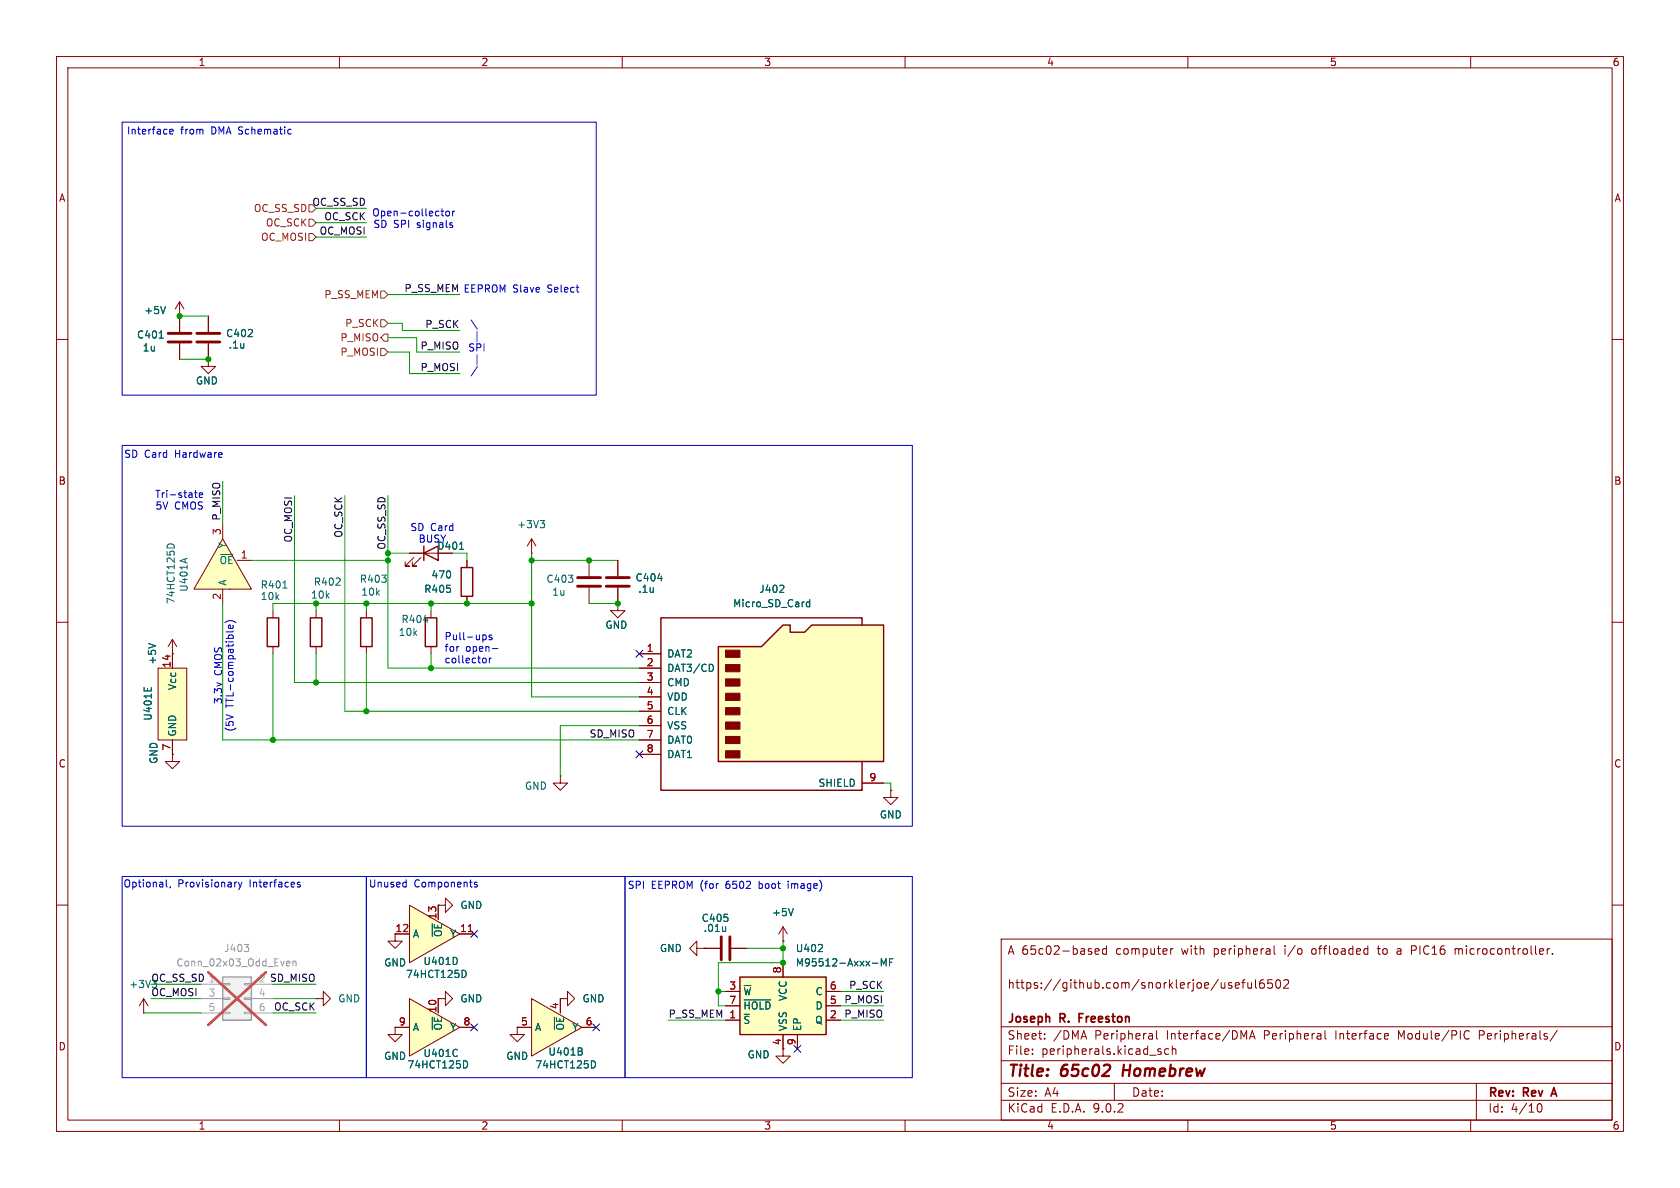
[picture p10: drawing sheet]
<svg xmlns="http://www.w3.org/2000/svg" width="297mm" height="210mm" viewBox="0 0 297 210" stroke-linecap="round" stroke-linejoin="round" font-family="sans-serif">
<g fill="none" stroke="#840000" stroke-width=".18">
<path d="M10 10h277v190h-277zM12 12h273v186h-273zM60 10v2M110 10v2M160 10v2M210 10v2M260 10v2M10 60h2M285 60h2M10 110h2M285 110h2M10 160h2"/>
<path d="M177 166h108v32h-108zM193.6 168.2l.7-.1-.1-.3-.4-.1-.2 .2 .1 .7h.5M195.6 167.8l-.4-.1-.3 .3v.4l.1 .2h.6M195.6 167.2v1.5M207 167.7v1M207.4 167.7l-.3 .1-.1 .2M217.7 173.8l-.3-.1-.2 .2v.2l.5 .2v.3h-.5M218.4 174.2l.7-.1-.1-.3-.4-.1-.2 .2 .1 .7h.5M219.5 173.7h.6M220.1 173.2l-.4 .2v1.3M220.6 173.7l.1 .9 .3 .1 .2-.1M221.2 173.7v1"/>
<path d="M222 173.2v1.3l.2 .2M223.4 173.2a.59 .59 0 0 0-.7 .6v.6l.1 .2 .4 .1 .3-.1v-.5l-.1-.3h-.4l-.3 .3M224.9 173.2h-.7l-.1 .7 .2-.1h.5l.2 .3-.1 .5-.2 .1-.6-.1M225.2 167.2v1.3l.3 .2M225.7 173.3l.2-.1a.81 .81 0 0 1 .6 .6 .81 .81 0 0 1-.3 .8l-.2 .1a.81 .81 0 0 1-.3-1.4zM227 173.3l.5-.1 .2 .1 .1 .3-.9 1.1h.9M241.4 167.7l.4 .1M241.8 168.6l-.4 .1M241.8 167.2v1.5M243.5 167.7h.5M247.5 167.7l-.5 .1M247.5 168.1h-.3a.29 .29 0 0 0-.2 .3 .29 .29 0 0 0 .2 .3h.3"/>
<path d="M249.5 167.2h.6M249.5 168h.6M257.2 167.7v1M257.8 167.8l-.3-.1-.3 .1M273.5 167.7v1M274 167.7l-.3 .1-.2 .2M274.5 168.6v.1M285 160h2M60 198v2M110 198v2M160 198v2M177 194.5h108"/>
<path d="M177 191.5h108M177 187.5h108M177 181.5h108M182.5 186.3v.1M182.5 185.5v.1M184.7 183.6v.1M184.7 182.8v.1M197 191.5v3M203.7 182.8v.9M203.7 183.6l-.1 .1M203.7 183.1h-.1M204.5 182.2v1.3l.2 .2"/>
<path d="M204.7 185.8l.5 .2 .1 .1-.1 .2-.4 .1M204.7 185.5h.5M206.6 185.5l-.4-.1-.3 .3v.4l.1 .2h.6M207.2 185.5l.3-.1 .3 .1 .1 .9M207.2 184.9v1.5M210 198v2M220.9 183.7l.5-1.5 .5 1.5M221 183.3h.7M234.2 182.2v1.3l.3 .2M245.2 182.7l.3 .4-.8 .1M245.4 183.6l-.2 .1M259.1 182.3l.4-.1 .2 .1"/>
<path d="M259.7 183.6l-.2 .1-.4-.1M260 198v2M261 191.5v6.5M261.5 183h.6M262.1 182.2h-.6v1.5M271.7 195.7l.2-.5 .2-.1a.81 .81 0 0 1 .6 .6 .81 .81 0 0 1-.3 .8h-.4l-.3-.5M275.3 182.1l-1.3 2"/>
</g>
<path d="M190.8 179.9h.5M191.5 179.2h-.7v1.5M274.3 193.4h.8M274.7 192.3l-.5 1.5" fill="none" stroke="#840000" stroke-width=".3"/>
<path d="M198.7 188.2l-.3 2" fill="none" stroke="#840000" stroke-width=".4"/>
<path d="M130.8 172.7h15.2v10.2h-15.2z" fill="#ffffc2"/>
<path d="M47.2 109.2h2.1v5.1h-2.1zM54.9 109.2h2v5.1h-2zM130.8 172.7h15.2v10.2h-15.2z" fill="none" stroke="#840000" stroke-width=".25"/>
<g fill="none" stroke="#840000" stroke-width=".18">
<path d="M48.3 108v1.2M48.3 114.3v1.3M55.9 108v1.2M55.9 114.3v1.3M128.3 175.3h2.5M128.3 177.8h2.5M138.4 170.2v2.5M146 175.3h2.6M146 177.8h2.6M91.4 181.6v1.3h1.3l-1.3 1.3-1.2-1.3h1.2M91.4 181.6h.1M128.3 180.3h2.5"/>
<path d="M138.4 182.9v2.5M141 182.9v2.5M146 180.3h2.6"/>
</g>
<path d="M50 104h.7M131.5 174.2h1.2M131.5 176.8h4.8M144.6 168.2h.8M145.3 167.1v.4M154.2 170.3h1M155.8 170.8v-1.3l.4 .9 .5-.9v1.3M157.3 170.1h.4M157.9 169.5h-.6v1.3" fill="none" stroke="#006464" stroke-width=".18"/>
<path d="M27.9 118.1h5.1v12.7h-5.1z" fill="#ffffc2"/>
<path d="M27.9 118.1h5.1v12.7h-5.1zM30.5 115.6v2.5M30.5 130.8v2.6" fill="none" stroke="#840000" stroke-width=".18"/>
<path d="M25.5 121.5v.6M26.7 121.5v.6" fill="none" stroke="#006464" stroke-width=".18"/>
<path d="M39.4 95.3l5 8.8h-10.1z" fill="#ffffc2"/>
<g fill="none" stroke="#840000" stroke-width=".18">
<path d="M39.4 95.3l5 8.8h-10.1zM39.4 92.7v2.6M41.9 99.1h2.5M104.1 99.1v2.8M39.4 104.1v2.6M64.8 108v1.2M64.8 114.3v1.3M76.2 108v1.2M76.2 114.3v1.3M104.1 103.9v2.8M30.5 133.4v1.2h1.2l-1.2 1.3-1.3-1.3h1.3M30.5 133.4h.1"/>
<path d="M99.1 137.2v1.2h1.2l-1.2 1.3-1.3-1.3h1.3M99.1 137.2h.1"/>
</g>
<path d="M29.5 96.6a.68 .68 0 0 1 .7-.5 .68 .68 0 0 1 .6 .5M33.1 98.7l-1.3 .4M74.9 109.6h.8" fill="none" stroke="#006464" stroke-width=".18"/>
<path d="M63.8 109.2h2v5.1h-2zM75.2 109.2h2v5.1h-2z" fill="none" stroke="#840000" stroke-width=".25"/>
<path d="M102.1 102.1h4.1M102.1 103.6h4.1" fill="none" stroke="#840000" stroke-width=".51"/>
<path d="M72.4 160l8.9 5.1-8.9 5.1z" fill="#ffffc2"/>
<path d="M72.4 160l8.9 5.1-8.9 5.1zM72.4 165.1h-2.6v1.3h1.3l-1.3 1.2-1.2-1.2h1.2M77.5 160v2.6M81.3 165.1h2.5" fill="none" stroke="#840000" stroke-width=".18"/>
<path d="M82.8 164.7h.7" fill="none" stroke="#a90000" stroke-width=".18"/>
<path d="M80.8 169.5v.7M82 171.5a.68 .68 0 0 1 .4 .7 .68 .68 0 0 1-.4 .6" fill="none" stroke="#006464" stroke-width=".18"/>
<path d="M94 176.5l8.9 5.1-8.9 5.1z" fill="#ffffc2"/>
<path d="M77.5 160h1.2v-1.2l1.3 1.2-1.3 1.3v-1.3M77.5 160h.1M77.5 176.5h1.2v-1.2l1.3 1.2-1.3 1.3v-1.3M77.5 176.5h.1M94 176.5l8.9 5.1-8.9 5.1zM99.1 176.5v2.6M69.8 181.6v1.3h1.3l-1.3 1.3-1.2-1.3h1.2M69.8 181.6h.1M91.4 181.6h2.6M102.9 181.6h2.5M138.4 185.4v1.3h1.3l-1.3 1.3-1.2-1.3h1.2" fill="none" stroke="#840000" stroke-width=".18"/>
<path d="M102.6 185.8l.3 .3v.3l-.2 .1M102.8 185.3l.1 .2-.1 .3M104.9 187.5a.68 .68 0 0 1 .4 .7 .68 .68 0 0 1-.4 .6" fill="none" stroke="#006464" stroke-width=".18"/>
<path d="M72.4 176.5l8.9 5.1-8.9 5.1z" fill="#ffffc2"/>
<g fill="none" stroke="#840000" stroke-width=".18">
<path d="M109.2 99.1v2.8M109.2 106.7v1.3h1.3l-1.3 1.2-1.3-1.2h1.3M109.2 106.7h.1M109.2 103.9v2.8M157.5 139.7v1.3h1.2l-1.2 1.2-1.3-1.2h1.3M157.5 139.7h.1M72.4 176.5l8.9 5.1-8.9 5.1zM77.5 176.5v2.6M123.2 167.6v-1.2l-1.3 1.2 1.3 1.3v-1.3h1.3M124.5 167.6h.1M124.5 167.6h2.8M129.3 167.6h2.8"/>
<path d="M138.4 166.4h.1M138.4 163.8l-.7 1.3M138.4 163.8l.8 1.3M138.4 163.8v2.6M69.8 181.6h2.6M81.3 181.6h2.5"/>
</g>
<path d="M116.3 102.3h.8M128.3 163.8v.9M128.3 164.5l-.1 .1M140.2 160.6l-.4 1.3M80.8 185.6h.1M80.9 186.6l-.1 .1M82.2 187.5a.68 .68 0 0 1 .5 .7 .68 .68 0 0 1-.5 .6" fill="none" stroke="#006464" stroke-width=".18"/>
<path d="M107.2 102.1h4.1M107.2 103.6h4.1M127.5 165.6v4.1M129 165.6v4.1" fill="none" stroke="#840000" stroke-width=".51"/>
<path d="M127 114.3h7.6l3.8-3.8h1.3v1.3h2.5l1.3-1.3h12.7v24.1h-29.2z" fill="#ffffc2"/>
<path d="M74.9 97.8l2.6-1.3v2.6zM74.9 96.5v2.6M81.5 100.3h2.1v5.1h-2.1zM127 114.3h7.6l3.8-3.8h1.3v1.3h2.5l1.3-1.3h12.7v24.1h-29.2zM152.4 110.5v-1.3h-35.6v30.5h35.6v-5.1" fill="none" stroke="#840000" stroke-width=".25"/>
<g fill="#840000" stroke="#840000" stroke-width=".18">
<path d="M128.3 114.9h2.5v1.3h-2.5z"/>
<path d="M128.3 117.5h2.5v1.2h-2.5z"/>
<path d="M128.3 120h2.5v1.3h-2.5z"/>
<path d="M128.3 122.6h2.5v1.2h-2.5z"/>
<path d="M128.3 125.1h2.5v1.3h-2.5z"/>
<path d="M128.3 127.6h2.5v1.3h-2.5z"/>
<path d="M128.3 130.2h2.5v1.2h-2.5z"/>
<path d="M128.3 132.7h2.5v1.3h-2.5z"/>
</g>
<g fill="none" stroke="#840000" stroke-width=".18">
<path d="M31.7 55.9h.1M31.7 53.3l-.7 1.3M31.7 53.3l.8 1.3M31.7 53.3v5.4M36.8 55.9v2.8M31.7 60.7v2.8M36.8 63.5v1.3h1.3l-1.3 1.2-1.2-1.2h1.2M36.8 63.5h.1M36.8 60.7v2.8M72.4 97.8h5.1M73.2 98.6l-1.6 1.5h.8h-.8v-.8M74.4 98.6l-1.5 1.5h.8h-.8v-.8"/>
<path d="M82.5 99.1v1.2M94 97.8h.1M94 95.3l-.8 1.2M94 95.3l.7 1.2M94 95.3v2.5M82.5 105.4v1.3M113 115.6h3.8M113 118.1h3.8M113 120.7h3.8M113 123.2h3.8M113 125.7h3.8M113 128.3h3.8"/>
<path d="M113 130.8h3.8M113 133.4h3.8M152.4 138.4h3.8M99.1 176.5h1.2v-1.2l1.3 1.2-1.3 1.3v-1.3M99.1 176.5h.1"/>
</g>
<path d="M28.2 59.8h.7M29.3 54.2l-.5 1.2M81.2 97.1h.8M95.5 92h.8l-.4 .5M96 92.5l.3 .2v.3l-.3 .3M125.9 117.5l.2 .5-.2 .6M138.5 103.5l.1 .2-.1 .3-.7 .7h.8M142.5 107l.3 .3 .3-.1M143.1 106v1.3M143.1 106.5l-.3-.1-.3 .3" fill="none" stroke="#006464" stroke-width=".18"/>
<path d="M29.7 58.9h4.1M34.8 58.9h4.1M29.7 60.5h4.1M34.8 60.5h4.1" fill="none" stroke="#840000" stroke-width=".51"/>
<path d="M39.4 172.7h5v7.6h-5z" fill="#f0f0f0"/>
<path d="M39.4 172.7h5v7.6h-5z" fill="none" stroke="#a1a1a1" stroke-width=".25"/>
<path d="M35.6 174h3.8M35.6 176.5h3.8M35.6 179.1h3.8M39.4 173.9h1.2v.2h-1.2zM39.4 176.4h1.2v.3h-1.2zM39.4 178.9h1.2v.3h-1.2zM43.2 173.9h1.2v.2h-1.2zM43.2 176.4h1.2v.3h-1.2zM43.2 178.9h1.2v.3h-1.2zM44.4 174h3.9M44.4 176.5h3.9M44.4 179.1h3.9" fill="none" stroke="#a1a1a1" stroke-width=".18"/>
<path d="M43.2 166.9h.8l-.5 .5M43.8 167.5l.2 .2-.2 .5M50.8 169.9l.4 .1 .1 .2-.7 .1M51.2 170.7l-.4 .1M51.8 170l.2-.1 .3 .1v.8M51.8 169.9v.9" fill="none" stroke="#989898" stroke-width=".18"/>
<path d="M36.8 171.9l10.2 9.3M47 171.9l-10.2 9.3" fill="none" stroke="#e12e31" stroke-width=".46"/>
<g fill="none" stroke="#840000" stroke-width=".18">
<path d="M31.7 55.9h.1M31.7 55.9v2.8M36.8 55.9v2.8M31.7 60.7v2.8M36.8 63.5h.1M36.8 60.7v2.8M72.4 97.8h2.5M82.5 99.1v1.2M109.2 99.1v2.8M30.5 115.6h.1M30.5 113l-.8 1.3M30.5 113l.7 1.3"/>
<path d="M30.5 113v5.1M82.5 105.4v1.3M109.2 106.7h.1M109.2 103.9v2.8M113 115.6h3.8M113 118.1h3.8M30.5 133.4h.1M30.5 130.8v2.6M113 120.7h3.8M113 123.2h3.8M113 125.7h3.8M113 128.3h3.8"/>
<path d="M113 130.8h3.8M113 133.4h3.8M152.4 138.4h3.8M157.5 139.7h.1M25.4 179.1h.1M25.4 176.5l-.8 1.3M25.4 176.5l.8 1.3M25.4 176.5v2.6M55.9 176.5h1.2v-1.2l1.3 1.2-1.3 1.3v-1.3M55.9 176.5h.1M69.8 165.1h2.6M77.5 160h.1"/>
<path d="M77.5 176.5h.1M77.5 160v2.6M77.5 176.5v2.6M81.3 165.1h2.5M99.1 176.5h.1M99.1 176.5v2.6M124.5 167.6h.1M124.5 167.6h2.8M128.3 175.3h2.5M128.3 177.8h2.5M129.3 167.6h2.8M138.4 166.4h.1"/>
<path d="M138.4 170.2v2.5M146 175.3h2.6M146 177.8h2.6M69.8 181.6h.1M69.8 181.6h2.6M81.3 181.6h2.5M91.4 181.6h.1M91.4 181.6h2.6M102.9 181.6h2.5M128.3 180.3h2.5M138.4 182.9v2.5M141 182.9v2.5"/>
<path d="M146 180.3h2.6"/>
</g>
<g fill="none" stroke="#006464" stroke-width=".18">
<path d="M28.2 59.8h.7M29.3 54.2l-.5 1.2M81.2 97.1h.8M26.2 113.7l1.3 .5M116.3 102.3h.8M125.9 117.5l.2 .5-.2 .6M138.5 103.5l.1 .2-.1 .3-.7 .7h.8M142.5 107l.3 .3 .3-.1M143.1 106v1.3M143.1 106.5l-.3-.1-.3 .3M25.5 121.5v.6M26.7 121.5v.6"/>
<path d="M80.8 169.5v.7M82 171.5a.68 .68 0 0 1 .4 .7 .68 .68 0 0 1-.4 .6M128.3 163.8v.9M128.3 164.5l-.1 .1M131.5 174.2h1.2M131.5 176.8h4.8M140.2 160.6l-.4 1.3M144.6 168.2h.8M145.3 167.1v.4M154.2 170.3h1M155.8 170.8v-1.3l.4 .9 .5-.9v1.3M157.3 170.1h.4"/>
<path d="M157.9 169.5h-.6v1.3M80.8 185.6h.1M80.9 186.6l-.1 .1M82.2 187.5a.68 .68 0 0 1 .5 .7 .68 .68 0 0 1-.5 .6M102.6 185.8l.3 .3v.3l-.2 .1M102.8 185.3l.1 .2-.1 .3M104.9 187.5a.68 .68 0 0 1 .4 .7 .68 .68 0 0 1-.4 .6"/>
</g>
<path d="M54.6 36.2h.6l.7 .6-.7 .7h-.6zM54.6 38.7h.6l.7 .7-.7 .6h-.6zM54.6 41.3h.6l.7 .6-.7 .6h-.6zM67.3 59.7l.6-.6h.7v1.2h-.7zM67.3 56.5h.6l.7 .7-.7 .6h-.6zM67.3 51.4h.6l.7 .7-.7 .6h-.6zM67.3 61.6h.6l.7 .6-.7 .7h-.6z" fill="none" stroke="#725600" stroke-width=".18"/>
<g fill="none" stroke="#009600" stroke-width=".18">
<path d="M55.9 36.8h8.9M55.9 39.4h8.9M31.7 55.9h5.1M55.9 41.9h8.9M68.6 59.7h5.1v2.5h7.6M68.6 57.2h2.5v1.2h10.2M68.6 52.1h12.7M31.7 63.5h5.1M68.6 62.2h3.8v3.8h8.9M39.4 85.1v7.6M44.4 99.1h24.2M52.1 87.6v33.1h60.9"/>
<path d="M61 87.6v38.1h52M68.6 97.8h3.8M68.6 87.6v30.5h44.4M80 97.8h2.5v1.3M94 97.8v25.4h19M94 99.1h15.2M39.4 106.7v24.1h73.6M48.3 115.6v15.2M55.9 106.7v1.3M55.9 115.6v5.1M64.8 106.7v1.3M64.8 115.6v10.1"/>
<path d="M76.2 106.7v1.3M76.2 115.6v2.5M94 106.7h-45.7v1.3M104.1 106.7h5.1M113 128.3h-13.9v8.9M156.2 138.4h1.3v1.3M25.4 179.1h10.2M26.7 176.5h8.9M26.7 174h8.9M48.3 179.1h7.6M48.3 176.5h7.6M48.3 174h7.6"/>
<path d="M127 175.3h1.3M132.1 167.6h6.3M138.4 166.4v3.8h-11.4v7.6h1.3M148.6 175.3h7.6M148.6 177.8h7.6M118.1 180.3h10.2M148.6 180.3h7.6"/>
</g>
<path d="M112.4 115l1.2 1.2M113.6 115l-1.2 1.2M112.4 132.7l1.2 1.3M113.6 132.7l-1.2 1.3M83.2 164.5l1.2 1.2M84.4 164.5l-1.2 1.2M83.2 181l1.2 1.2M84.4 181l-1.2 1.2M104.8 181l1.2 1.2M106 181l-1.2 1.2M140.4 184.8l1.2 1.2M141.6 184.8l-1.2 1.2" fill="none" stroke="#000084" stroke-width=".18"/>
<g fill="none" stroke="#0000c2" stroke-width=".18">
<path d="M21.6 21.6h83.8v48.3h-83.8zM30 23.3l.6-.1v-.3h-.4l-.2 .1 .1 .6h.5M51.1 22.9h.4M51.5 23.6l-.4 .1M78 37.3h.4M78.1 36.9v1.1l.3 .2M78.9 37.4l.3-.1 .3 .3v.3l-.3 .3-.3-.1-.1-.2zM79.9 39.8l.1 .2-.1 .2M79.9 39.4h.1M80 37.3v.9M80.4 37.3l-.4 .3M21.6 78.7h139.7v67.4h-139.7z"/>
<path d="M84.3 62.7v1.8M84.4 64.8l-1.1 1.6M34.4 87.1h.5M34.6 86.7v1.1l.3 .2M35.2 87.5l.6-.1v-.2l-.4-.1-.2 .2 .1 .6h.5M39.2 80.1l.1 .2-.6 .1M39.8 110.1a1.46 1.46 0 0 1 1.9 0M41.2 110.6v.3l-.2 .2-.6-.1v-.4l.3-.1 .1 .6M41.2 111.5l-.2 .2h-1M85.4 112.3l.3-.1 .3 .3-.2 .5h-.4M85.8 116.4l.2 .5-.2 .2-.3 .1M86.5 116.3v.9"/>
<path d="M86.6 116.4l-.1 .2M86.9 112.3l-.3-.1-.2 .2 .1 .2 .4 .1v.3h-.5M87.1 114.7h.9M21.6 154.9h43.2v35.6h-43.2zM29.4 155.5v1.1l.2 .2M30.1 156.7l-.1 .3M41.7 155.9h.2M42.2 155.9l.3 .9M42.5 156.8l-.3 .4M42.8 155.9l-.3 .9M53 156l-.3-.1-.1 .2v.2l.4 .1v.3h-.4M64.8 154.9h45.7v35.6h-45.7z"/>
<path d="M71.7 155.9l.1 .1M71.8 155.5v1.3M71.8 156.7l-.1 .1M84.3 156l-.3-.1-.1 .2v.2l.4 .1v.3h-.4M110.5 154.9h50.8v35.6h-50.8zM139.3 155.8v.1M139.3 156.2v.8"/>
</g>
<path d="M82.8 164.7h.7" fill="none" stroke="#a90000" stroke-width=".18"/>
<g fill="#009600" stroke="#009600" stroke-width=".18">
<circle cx="68.6" cy="99.1" r=".46"/>
<circle cx="68.6" cy="97.8" r=".46"/>
<circle cx="36.8" cy="63.5" r=".46"/>
<circle cx="31.7" cy="55.9" r=".46"/>
<circle cx="76.2" cy="106.7" r=".46"/>
<circle cx="127" cy="175.3" r=".46"/>
<circle cx="138.4" cy="170.2" r=".46"/>
<circle cx="138.4" cy="167.6" r=".46"/>
<circle cx="104.1" cy="99.1" r=".46"/>
<circle cx="109.2" cy="106.7" r=".46"/>
<circle cx="94" cy="106.7" r=".46"/>
<circle cx="94" cy="99.1" r=".46"/>
<circle cx="82.5" cy="106.7" r=".46"/>
<circle cx="55.9" cy="120.7" r=".46"/>
<circle cx="64.8" cy="125.7" r=".46"/>
<circle cx="48.3" cy="130.8" r=".46"/>
<circle cx="64.8" cy="106.7" r=".46"/>
<circle cx="55.9" cy="106.7" r=".46"/>
<circle cx="76.2" cy="118.1" r=".46"/>
</g>
<g font-size="2.8" fill="#840000">
<text x="178" y="190.9">Title:</text>
<text x="187.7" y="190.9">65c02</text>
<text x="199.3" y="190.9">Homebrew</text>
</g>
<g font-size="2.1" fill="#840000">
<text x="178" y="169">A 65c02-based</text>
<text x="197.3" y="169">computer</text>
<text x="209" y="169">with</text>
<text x="214.8" y="169">peripheral</text>
<text x="227.5" y="169">i/o</text>
<text x="232.4" y="169">offloaded</text>
<text x="244.3" y="169">to</text>
<text x="247.8" y="169">a</text>
<text x="250.5" y="169">PIC16</text>
<text x="258.4" y="169">microcontroller.</text>
<text x="178" y="175">https://github.com/snorklerjoe/useful6502</text>
<text x="178" y="184">Sheet:</text>
<text x="178" y="181.2">Joseph</text>
<text x="186.2" y="184">/DMA</text>
<text x="187.5" y="181.2">R.</text>
<text x="191.4" y="181.2">Freeston</text>
<text x="193.6" y="184">Peripheral</text>
<text x="206.4" y="184">Interface/DMA</text>
<text x="223.7" y="184">Peripheral</text>
<text x="236.5" y="184">Interface</text>
<text x="247.7" y="184">Module/PIC</text>
<text x="262.2" y="184">Peripherals/</text>
<text x="178" y="186.7">File:</text>
<text x="184.1" y="186.7">peripherals.kicad_sch</text>
<text x="178" y="196.9">KiCad</text>
<text x="178" y="194.1">Size:</text>
<text x="184.7" y="194.1">A4</text>
<text x="185.7" y="196.9">E.D.A.</text>
<text x="193.3" y="196.9">9.0.2</text>
<text x="200" y="194.1">Date:</text>
<text x="263" y="194.3">Rev:</text>
<text x="263" y="196.9">Id:</text>
<text x="267.1" y="196.9">4/10</text>
<text x="269.4" y="194.3">Rev</text>
<text x="275.1" y="194.3">A</text>
</g>
<g font-size="1.8" fill="#840000">
<text x="35" y="11.9">1</text>
<text x="85" y="11.9">2</text>
<text x="135" y="11.9">3</text>
<text x="185" y="11.9">4</text>
<text x="235" y="11.9">5</text>
<text x="285" y="11.9">6</text>
<text x="10.3" y="35.9">A</text>
<text x="285.3" y="35.9">A</text>
<text x="10.3" y="85.9">B</text>
<text x="285.3" y="85.9">B</text>
<text x="77.2" y="97.4">D401</text>
<text x="10.3" y="135.9">C</text>
<text x="285.3" y="135.9">C</text>
<text x="69.8" y="164.8">12</text>
<text x="10.3" y="185.9">D</text>
<text x="285.3" y="185.9">D</text>
<text x="35" y="199.9">1</text>
<text x="85" y="199.9">2</text>
<text x="135" y="199.9">3</text>
<text x="185" y="199.9">4</text>
<text x="235" y="199.9">5</text>
<text x="285" y="199.9">6</text>
</g>
<g font-size="1.8" fill="#0000c2">
<text x="22.3" y="24">Interface</text>
<text x="31.9" y="24">from</text>
<text x="37.4" y="24">DMA Schematic</text>
<text x="65.7" y="38.5">Open-collector</text>
<text x="65.9" y="40.5">SD SPI</text>
<text x="73.8" y="40.5">signals</text>
<text x="71.4" y="51.7">P_SS_MEM EEPROM Slave</text>
<text x="96.9" y="51.9">Select</text>
<text x="83.3" y="58.2">\</text>
<text x="82.7" y="62.3">SPI</text>
<text x="83.6" y="60.3">|</text>
<text x="21.9" y="81.1">SD Card</text>
<text x="31" y="81.1">Hardware</text>
<text x="27.3" y="88.2">Tri-state</text>
<text x="27.4" y="90.3">5V</text>
<text x="30.9" y="90.3">CMOS</text>
<text x="72.5" y="94.1">SD Card</text>
<text x="73.9" y="96.1">BUSY</text>
<text x="78.5" y="113.4">Pull-ups</text>
<text x="39.5" y="119.4" transform="rotate(-90 39.5 119.4)">CMOS</text>
<text x="78.5" y="115.4">for</text>
<text x="78.5" y="117.5">collector</text>
<text x="82.3" y="115.4">open-</text>
<text x="39.5" y="124.6" transform="rotate(-90 39.5 124.6)">3.3v</text>
<text x="41.5" y="125.1" transform="rotate(-90 41.5 125.1)">TTL-compatible)</text>
<text x="41.5" y="129.5" transform="rotate(-90 41.5 129.5)">(5V</text>
<text x="21.7" y="157.1">Optional,</text>
<text x="31.4" y="157.1">Provisionary</text>
<text x="44.2" y="157.1">Interfaces</text>
<text x="65.1" y="157.1">Unused</text>
<text x="73.2" y="157.1">Components</text>
<text x="110.9" y="157.3">SPI</text>
<text x="115.1" y="157.3">EEPROM (for</text>
<text x="128.6" y="157.3">6502</text>
<text x="134.6" y="157.3">boot</text>
<text x="139.9" y="157.3">image)</text>
</g>
<g font-size="1.8" fill="#725600">
<text x="44.8" y="37.7">OC_SS_SD</text>
<text x="46.9" y="40.2">OC_SCK</text>
<text x="46.1" y="42.8">OC_MOSI</text>
<text x="57.2" y="52.9">P_SS_MEM</text>
<text x="60.9" y="58">P_SCK</text>
<text x="60.1" y="63.1">P_MOSI</text>
<text x="60.1" y="60.6">P_MISO</text>
</g>
<g font-size="1.8" fill="#0f0f0f">
<text x="55.1" y="36.5">OC_SS_SD</text>
<text x="56.4" y="41.6">OC_MOSI</text>
<text x="57.2" y="39">OC_SCK</text>
<text x="75.1" y="58.1">P_SCK</text>
<text x="74.2" y="61.9">P_MISO</text>
<text x="74.2" y="65.7">P_MOSI</text>
<text x="39" y="92.1" transform="rotate(-90 39 92.1)">P_MISO</text>
<text x="51.7" y="96" transform="rotate(-90 51.7 96)">OC_MOSI</text>
<text x="60.6" y="95.2" transform="rotate(-90 60.6 95.2)">OC_SCK</text>
<text x="68.2" y="97.3" transform="rotate(-90 68.2 97.3)">OC_SS_SD</text>
<text x="104.1" y="130.5">SD_MISO</text>
<text x="26.7" y="173.6">OC_SS_SD 1</text>
<text x="45.6" y="173.7">2 SD_MISO</text>
<text x="22.8" y="174.9">+3V3</text>
<text x="26.7" y="176.2">OC_MOSI</text>
<text x="48.4" y="178.7">OC_SCK</text>
<text x="118.1" y="180">P_SS_MEM 1</text>
<text x="149.2" y="180">P_MISO</text>
<text x="149.2" y="177.5">P_MOSI</text>
<text x="150" y="174.9">P_SCK</text>
</g>
<g font-size="1.8" fill="#006464">
<text x="25.4" y="55.7">+5V</text>
<text x="39.9" y="59.8">C402</text>
<text x="24.1" y="60">C401</text>
<text x="25.1" y="62.3">1u</text>
<text x="40.3" y="61.8">.1u</text>
<text x="34.5" y="68.2">GND</text>
<text x="91.3" y="93.6">+3V3</text>
<text x="38.7" y="99.9">~{OE}</text>
<text x="40.2" y="97" transform="rotate(-90 40.2 97)">Y</text>
<text x="31.1" y="106.9" transform="rotate(-90 31.1 106.9)">74HCT125D</text>
<text x="33.4" y="104.7" transform="rotate(-90 33.4 104.7)">U401A</text>
<text x="40.2" y="103.6" transform="rotate(-90 40.2 103.6)">A</text>
<text x="46" y="104.2">R401</text>
<text x="46" y="106.3">10k</text>
<text x="54.9" y="106">10k</text>
<text x="55.4" y="103.7">R402</text>
<text x="63.5" y="103.2">R403</text>
<text x="63.8" y="105.5">10k</text>
<text x="74.9" y="105">R405</text>
<text x="76.2" y="102.5">470</text>
<text x="96.5" y="103.2">C403</text>
<text x="97.5" y="105.5">1u</text>
<text x="112.3" y="103">C404</text>
<text x="112.7" y="105">.1u</text>
<text x="129.5" y="107.5">Micro_SD_Card</text>
<text x="134.1" y="105">J402</text>
<text x="70.4" y="112.6">10k</text>
<text x="70.9" y="110.3">R404</text>
<text x="106.9" y="111.4">GND</text>
<text x="27.8" y="117.6" transform="rotate(-90 27.8 117.6)">+5V</text>
<text x="117.9" y="116.4">DAT2</text>
<text x="117.9" y="119">DAT3/CD</text>
<text x="31.3" y="122.1" transform="rotate(-90 31.3 122.1)">Vcc</text>
<text x="117.9" y="121.5">CMD</text>
<text x="117.9" y="124.1">VDD</text>
<text x="27" y="127.5" transform="rotate(-90 27 127.5)">U401E</text>
<text x="31.3" y="130.3" transform="rotate(-90 31.3 130.3)">GND</text>
<text x="117.9" y="126.6">CLK</text>
<text x="117.9" y="129.1">VSS</text>
<text x="117.9" y="131.7">DAT0</text>
<text x="28" y="135.1" transform="rotate(-90 28 135.1)">GND</text>
<text x="117.9" y="134.2">DAT1</text>
<text x="92.7" y="139.8">GND</text>
<text x="144.6" y="139.3">SHIELD</text>
<text x="155.4" y="144.9">GND</text>
<text x="81.3" y="160.9">GND</text>
<text x="72.9" y="166">A</text>
<text x="78.3" y="165.8" transform="rotate(-90 78.3 165.8)">~{OE}</text>
<text x="79.5" y="166">Y</text>
<text x="123.9" y="163.2">C405</text>
<text x="124.3" y="164.9">.01u</text>
<text x="136.4" y="162.2">+5V</text>
<text x="67.8" y="171">GND</text>
<text x="71.7" y="173.1">74HCT125D</text>
<text x="74.8" y="170.8">U401D</text>
<text x="116.6" y="168.5">GND</text>
<text x="140.6" y="168.5">U402</text>
<text x="140.6" y="171">M95512-Axxx-MF</text>
<text x="59.7" y="177.4">GND</text>
<text x="81.3" y="177.4">GND</text>
<text x="102.9" y="177.4">GND</text>
<text x="131.3" y="176.1">~{W}</text>
<text x="131.3" y="178.7">~{HOLD}</text>
<text x="139.3" y="177.1" transform="rotate(-90 139.3 177.1)">VCC</text>
<text x="144.1" y="176.1">C</text>
<text x="144.1" y="178.7">D</text>
<text x="72.9" y="182.5">A</text>
<text x="78.3" y="182.3" transform="rotate(-90 78.3 182.3)">~{OE}</text>
<text x="79.5" y="182.5">Y</text>
<text x="94.5" y="182.5">A</text>
<text x="99.9" y="182.3" transform="rotate(-90 99.9 182.3)">~{OE}</text>
<text x="101.1" y="182.5">Y</text>
<text x="131.3" y="181.2">~{S}</text>
<text x="139.3" y="182.4" transform="rotate(-90 139.3 182.4)">VSS</text>
<text x="141.8" y="182.4" transform="rotate(-90 141.8 182.4)">EP</text>
<text x="144" y="181.2">Q</text>
<text x="67.8" y="187.6">GND</text>
<text x="71.9" y="189.1">74HCT125D</text>
<text x="74.8" y="187">U401C</text>
<text x="89.4" y="187.6">GND</text>
<text x="94.5" y="189.1">74HCT125D</text>
<text x="96.9" y="186.8">U401B</text>
<text x="132.1" y="187.3">GND</text>
</g>
<g font-size="1.8" fill="#a90000">
<text x="39.1" y="94.7" transform="rotate(-90 39.1 94.7)">3</text>
<text x="42.5" y="98.8">1</text>
<text x="39.1" y="106.1" transform="rotate(-90 39.1 106.1)">2</text>
<text x="30.2" y="118.2" transform="rotate(-90 30.2 118.2)">14</text>
<text x="114.2" y="115.3">1</text>
<text x="114.2" y="117.9">2</text>
<text x="114.2" y="120.4">3</text>
<text x="114.2" y="122.9">4</text>
<text x="114.2" y="125.5">5</text>
<text x="114.2" y="128">6</text>
<text x="114.2" y="130.6">7</text>
<text x="30.2" y="132.8" transform="rotate(-90 30.2 132.8)">7</text>
<text x="114.2" y="133.1">8</text>
<text x="153.6" y="138.2">9</text>
<text x="77.2" y="162.6" transform="rotate(-90 77.2 162.6)">13</text>
<text x="81.2" y="164.8">11</text>
<text x="138.2" y="172.2" transform="rotate(-90 138.2 172.2)">8</text>
<text x="77.2" y="179.1" transform="rotate(-90 77.2 179.1)">10</text>
<text x="98.8" y="178.5" transform="rotate(-90 98.8 178.5)">4</text>
<text x="128.8" y="175">3</text>
<text x="128.8" y="177.5">7</text>
<text x="146.6" y="175">6</text>
<text x="146.6" y="177.5">5</text>
<text x="70.4" y="181.4">9</text>
<text x="81.8" y="181.4">8</text>
<text x="92" y="181.4">5</text>
<text x="103.4" y="181.4">6</text>
<text x="128.8" y="180.1">1</text>
<text x="138.2" y="184.9" transform="rotate(-90 138.2 184.9)">4</text>
<text x="140.7" y="184.9" transform="rotate(-90 140.7 184.9)">9</text>
<text x="146.6" y="180.1">2</text>
</g>
<g font-size="1.8" fill="#989898">
<text x="31.1" y="171">Conn_02x03_Odd_Even</text>
<text x="39.5" y="168.5">J403</text>
</g>
<g font-size="1.8" fill="#aaa">
<text x="36.8" y="176.3">3</text>
<text x="36.8" y="178.8">5</text>
<text x="45.6" y="176.3">4</text>
<text x="45.6" y="178.8">6</text>
</g>
</svg>
